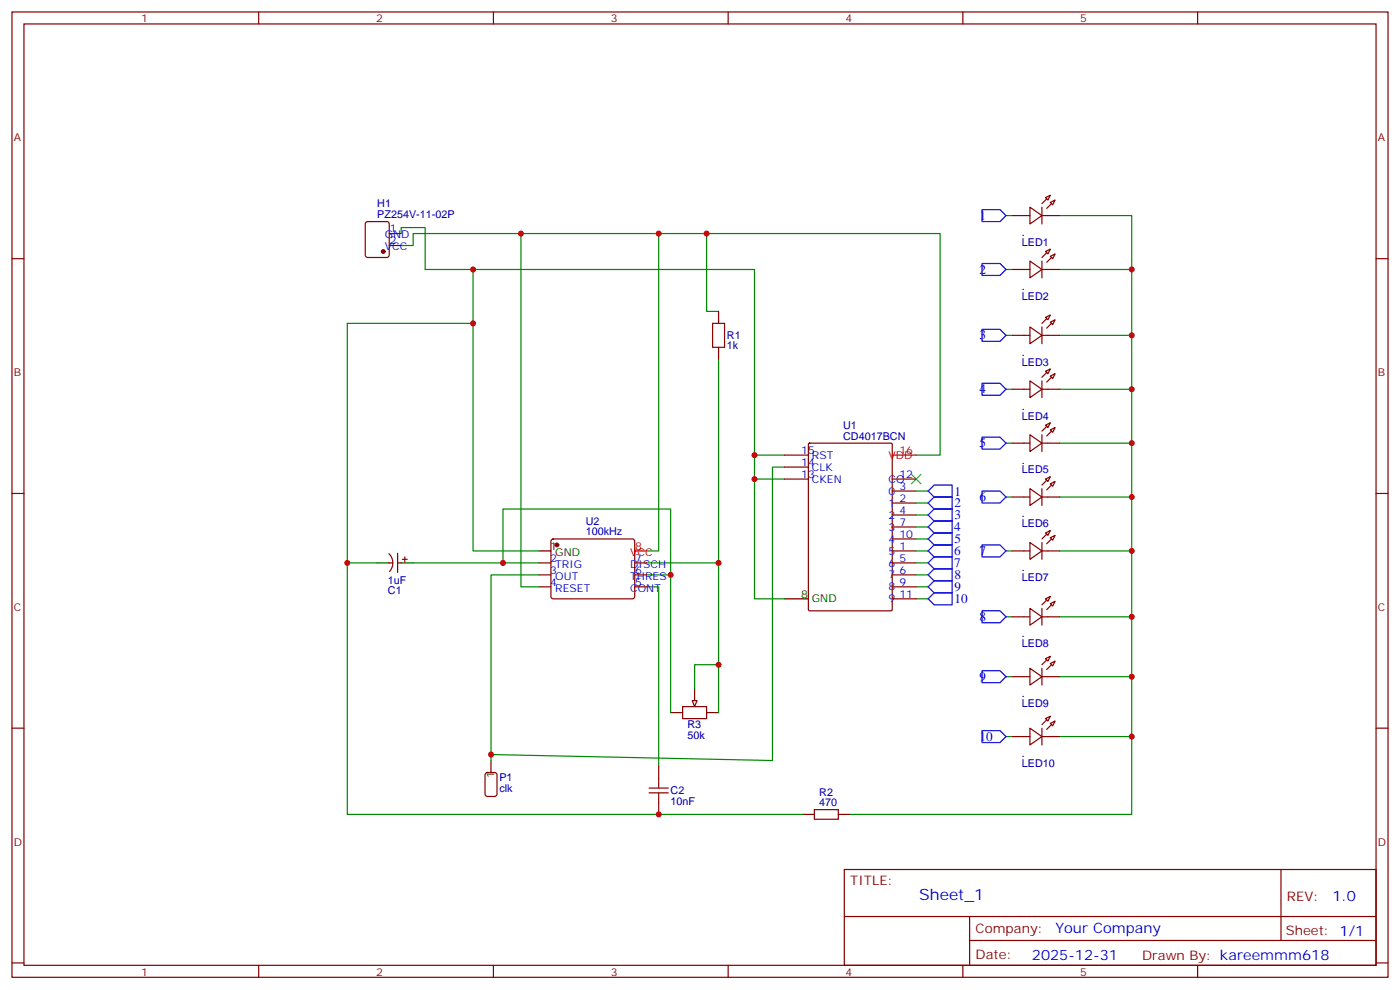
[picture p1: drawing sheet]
<svg xmlns="http://www.w3.org/2000/svg" width="412mm" height="292mm" viewBox="0 0 412 292" stroke-linecap="round" stroke-linejoin="round" font-family="sans-serif">
<g fill="none" stroke="#008700" stroke-width=".35">
<path d="M118.2 72.3h3.5v-3.5h155.2v65.3h-7M125.2 79.4h97v97h8.9M139.3 79.4v82.9h19.4M153.5 68.8v104.1h5.2M194 68.8v93.5h-3.5M208.1 68.8v22.9h3.6M296.3 63.5h1.8M296.3 79.4h1.8M312.2 63.5h21.2v176.4h-82.9M312.2 79.4h21.2M139.3 95.2h-37v70.6M296.3 98.8h1.8"/>
<path d="M312.2 98.8h21.2M211.7 105.8v104.1M296.3 114.7h1.8M312.2 114.7h21.2M222.2 134.1h8.9M231.1 137.6h-3.6v86.4l-82.9-1.8M296.3 130.5h1.8M312.2 130.5h21.2M222.2 141.1h8.9M269.9 158.7h3.5M269.9 155.2h3.5M269.9 151.7h3.5"/>
<path d="M269.9 148.2h3.5M269.9 144.6h3.5M296.3 146.4h1.8M312.2 146.4h21.2M111.1 165.8h-8.8v74.1h134.1M121.7 165.8h37M158.7 169.3h-14.1v54.7M190.5 169.3h7.1v40.6M190.5 172.9h3.5v52.9M190.5 165.8h21.2M269.9 162.3h3.5M269.9 165.8h3.5"/>
<path d="M269.9 176.4h3.5M269.9 172.9h3.5M269.9 169.3h3.5M296.3 162.3h1.8M312.2 162.3h21.2M211.7 195.8h-7.1v7M296.3 199.3h1.8M296.3 181.7h1.8M312.2 199.3h21.2M312.2 181.7h21.2M296.3 217h1.8M312.2 217h21.2"/>
</g>
<g fill="none" stroke="#00f" stroke-width=".35">
<path d="M289.3 61.7h5.3l1.7 1.8-1.7 1.8h-5.3zM289.3 77.6h5.3l1.7 1.8-1.7 1.7h-5.3zM289.3 97h5.3l1.7 1.8-1.7 1.7h-5.3zM289.3 112.9h5.3l1.7 1.8-1.7 1.7h-5.3zM289.3 128.8h5.3l1.7 1.7-1.7 1.8h-5.3zM273.4 148.2l1.8-1.8h5.3v3.5h-5.3zM273.4 155.2l1.8-1.7h5.3v3.5h-5.3zM275.2 142.9h5.3v3.5h-5.3l-1.8-1.8zM275.2 149.9h5.3v3.6h-5.3l-1.8-1.8zM275.2 157h5.3v3.5h-5.3l-1.8-1.8zM289.3 144.6h5.3l1.7 1.8-1.7 1.8h-5.3zM273.4 162.3l1.8-1.8h5.3v3.5h-5.3z"/>
<path d="M275.2 164h5.3v3.6h-5.3l-1.8-1.8zM275.2 167.6h5.3v3.5h-5.3l-1.8-1.8zM275.2 171.1h5.3v3.5h-5.3l-1.8-1.7zM275.2 174.6h5.3v3.6h-5.3l-1.8-1.8zM289.3 160.5h5.3l1.7 1.8-1.7 1.7h-5.3zM289.3 179.9h5.3l1.7 1.8-1.7 1.7h-5.3zM289.3 197.6h5.3l1.7 1.7-1.7 1.8h-5.3zM289.3 215.2h5.3l1.7 1.8-1.7 1.7h-5.3z"/>
</g>
<path d="M268.5 139.7l2.8 2.8M271.3 139.7l-2.8 2.8" fill="none" stroke="#3c3" stroke-width=".35"/>
<g fill="none" stroke="#870000" stroke-width=".35">
<path d="M308 58.2l1.4-.7-.7 1.4zM309.4 59.6l1.4-.7-.7 1.4zM298.1 79.4h5.3M298.1 63.5h5.3M303.4 76.9l3.5 2.5-3.5 2.4zM303.4 61l3.5 2.5-3.5 2.5zM306.9 61v5M306.9 76.9v4.9M306.9 79.4h5.3M306.9 63.5h5.3M308 74.1l1.4-.7-.7 1.4zM309.4 75.5l1.4-.7-.7 1.4z"/>
<path d="M298.1 98.8h5.3M303.4 96.3l3.5 2.5-3.5 2.4zM306.9 96.3v4.9M306.9 98.8h5.3M308 93.5l1.4-.7-.7 1.4zM309.4 94.9l1.4-.7-.7 1.4zM298.1 114.7h5.3M303.4 112.2l3.5 2.5-3.5 2.4zM306.9 112.2v4.9M306.9 114.7h5.3M308 109.4l1.4-.7-.7 1.4zM309.4 110.8l1.4-.7-.7 1.4z"/>
<path d="M298.1 130.5h5.3M303.4 128.1l3.5 2.4-3.5 2.5zM306.9 128.1v4.9M306.9 130.5h5.3M308 125.2l1.4-.7-.7 1.4zM309.4 126.6l1.4-.7-.7 1.5zM298.1 146.4h5.3M303.4 159.8l3.5 2.5-3.5 2.4zM303.4 143.9l3.5 2.5-3.5 2.5zM306.9 143.9v5M306.9 159.8v4.9M306.9 146.4h5.3"/>
<path d="M308 157l1.4-.7-.7 1.4zM308 141.1l1.4-.7-.7 1.4zM309.4 158.4l1.4-.7-.7 1.4zM309.4 142.5l1.4-.7-.7 1.4zM298.1 162.3h5.3M303.4 179.2l3.5 2.5-3.5 2.4zM306.9 179.2v4.9M306.9 162.3h5.3M308 176.4l1.4-.7-.7 1.4zM309.4 177.8l1.4-.7-.7 1.4zM298.1 199.3h5.3M298.1 181.7h5.3"/>
<path d="M303.4 196.8l3.5 2.5-3.5 2.5zM306.9 196.8v5M306.9 199.3h5.3M306.9 181.7h5.3M308 194l1.4-.7-.7 1.4zM309.4 195.4l1.4-.7-.7 1.4zM201.1 208.1h7v3.6h-7zM298.1 217h5.3M303.4 214.5l3.5 2.5-3.5 2.4zM306.9 217h5.3M306.9 214.5v4.9M308 211.7l1.4-.7-.7 1.4z"/>
<path d="M309.4 213.1l1.4-.7-.7 1.4z"/>
</g>
<g fill="#870000" stroke="#870000" stroke-width=".35">
<path d="M308.3 214.8l1.4-1.4z"/>
<path d="M306.9 213.4l1.4-1.4z"/>
<path d="M308.3 197.2l1.4-1.4z"/>
<path d="M306.9 195.8l1.4-1.4z"/>
<path d="M308.3 179.6l1.4-1.4z"/>
<path d="M308.3 176.7l-1.4 1.5z"/>
<path d="M308.3 160.2l1.4-1.5z"/>
<path d="M306.9 158.7l1.4-1.4z"/>
<path d="M308.3 144.3l1.4-1.4z"/>
<path d="M306.9 142.9l1.4-1.4z"/>
<path d="M308.3 128.4l1.4-1.4z"/>
<path d="M306.9 127l1.4-1.4z"/>
<path d="M308.3 112.5l1.4-1.4z"/>
<path d="M306.9 111.1l1.4-1.4z"/>
<path d="M308.3 96.7l1.4-1.5z"/>
<path d="M306.9 95.2l1.4-1.4z"/>
<path d="M308.3 77.3l1.4-1.5z"/>
<path d="M306.9 75.8l1.4-1.4z"/>
<path d="M308.3 61.4l1.4-1.4z"/>
<path d="M306.9 60l1.4-1.4z"/>
</g>
<path d="M197.6 209.9h3.5M204.6 202.8v3.6M208.1 209.9h3.6" fill="none" stroke="#000" stroke-width=".35"/>
<path d="M203.9 206.4h1.4l-.7 1.7z" fill="#f0f0f0" stroke="#870000" stroke-width=".35"/>
<path d="M111.1 165.8h3.6M118.2 165.8h3.5M158.7 162.3h3.6M231.1 176.4h7M144.6 224v3.5M236.4 239.9h3.5M246.9 239.9h3.6" fill="none" stroke="#000" stroke-width=".35"/>
<g fill="none" stroke="#870000" stroke-width=".35">
<path d="M3.5 3.5h405.4v284.4h-405.4zM7.1 7.1h398.2v277.2h-398.2zM76.2 3.5v3.6M145.3 3.5v3.6M214.5 3.5v3.6M283.6 3.5v3.6M352.8 3.5v3.6M3.5 76.2h3.6M107.8 65.5l.5-.2h5.6l.7 .4 .1 9.4-.5 .7h-5.9l-.6-.4-.1-9.4zM114.7 72.3h3.5M114.7 68.8h3.5M405.3 76.2h3.6"/>
<path d="M211.7 91.7v3.5M211.7 102.3v3.5M231.1 134.1h7M231.1 137.6h7M238.2 130.7l.3-.2h24l.3 .2v48.9l-.2 .3h-24.1l-.3-.2zM3.5 145.3h3.6M162.5 159l.5-.3h23.3l.5 .3 .2 .5-.1 16.5-.6 .4-23.6-.1-.4-.6v-16.2zM231.1 141.1h7M262.8 148.2h7.1M262.8 144.6h7.1M262.8 151.7h7.1M262.8 155.2h7.1"/>
<path d="M262.8 158.7h7.1M262.8 141.1h7.1M405.3 145.3h3.6M114.6 163.1a3.8 3.8 0 0 1 .1 5.2M114.7 165.8h1M117.1 163v5.6M117.1 165.8h1.1M118.5 164.7h1.4M119.2 164v1.5M158.7 165.8h3.6M158.7 169.3h3.6M158.7 172.9h3.6"/>
<path d="M187 165.8h3.5M187 169.3h3.5M187 172.9h3.5M262.8 165.8h7.1M262.8 169.3h7.1M262.8 172.9h7.1M262.8 162.3h7.1M262.8 176.4h7.1M3.5 214.5h3.6M405.3 214.5h3.6M143.1 227.7l.5-.2h2.1l.6 .5 .1 5.9-.5 .6-2.3 .1-.7-.5v-5.9zM194 225.8v3.5"/>
<path d="M194 236.4v3.5M239.9 238.5h7v2.8h-7zM248.7 256.1h156.6v28.2h-156.6zM377.3 256.1v20.9M248.7 270h156.5M285.6 277h119.6M285.6 270v14.1M3.5 283.6h3.6M76.2 284.3v3.6M145.3 284.3v3.6M214.5 284.3v3.6M283.6 284.3v3.6"/>
<path d="M352.8 284.3v3.6M405.3 283.6h3.6"/>
</g>
<path d="M209.9 95.2h3.5v7.1h-3.5zM191.2 233.5h5.6M191.2 232.1h5.6M194 229.3v2.8M194 233.5v2.9" fill="none" stroke="#a10000" stroke-width=".35"/>
<g fill="#870000" stroke="#870000" stroke-width=".35">
<circle cx="112.9" cy="74.1" r=".53"/>
<circle cx="164" cy="160.5" r=".53"/>
</g>
<path d="M262.8 134.1h7.1M187 162.3h3.5" fill="none" stroke="#f00" stroke-width=".35"/>
<path d="M118.2 68.8v-1.8h7v12.4M148.2 165.8v-15.9h49.4v19.4" fill="none" stroke="#008700" stroke-width=".35"/>
<g fill="#c00">
<circle cx="211.7" cy="165.8" r=".88"/>
<circle cx="148.2" cy="165.8" r=".88"/>
<circle cx="197.6" cy="169.3" r=".88"/>
<circle cx="139.3" cy="95.2" r=".88"/>
<circle cx="102.3" cy="165.8" r=".88"/>
<circle cx="139.3" cy="79.4" r=".88"/>
<circle cx="211.7" cy="195.8" r=".88"/>
<circle cx="144.6" cy="222.2" r=".88"/>
<circle cx="194" cy="239.9" r=".88"/>
<circle cx="222.3" cy="141.1" r=".88"/>
<circle cx="222.3" cy="134.1" r=".88"/>
<circle cx="333.4" cy="79.4" r=".88"/>
<circle cx="333.4" cy="98.8" r=".88"/>
<circle cx="333.4" cy="114.7" r=".88"/>
<circle cx="333.4" cy="130.5" r=".88"/>
<circle cx="333.4" cy="146.4" r=".88"/>
<circle cx="333.4" cy="162.3" r=".88"/>
<circle cx="333.4" cy="181.7" r=".88"/>
<circle cx="333.4" cy="199.3" r=".88"/>
<circle cx="333.4" cy="217" r=".88"/>
<circle cx="194" cy="68.8" r=".88"/>
<circle cx="208.1" cy="68.8" r=".88"/>
<circle cx="153.5" cy="68.8" r=".88"/>
</g>
<text font-size="4.6" fill="#00f" x="270.8" y="265.1">Sheet_1</text>
<g font-size="4.2" fill="#00f">
<text x="392.5" y="265.4">1.0</text>
<text x="310.9" y="274.9">Your Company</text>
<text x="304" y="282.7">2025-12-31</text>
</g>
<g font-size="3.9" fill="#00f">
<text x="288.6" y="64.7">1</text>
<text x="288.6" y="80.6">2</text>
<text x="288.6" y="100">3</text>
<text x="288.6" y="115.9">4</text>
<text x="288.6" y="131.7">5</text>
<text x="281.2" y="146">1</text>
<text x="281.2" y="149.5">2</text>
<text x="288.6" y="147.6">6</text>
<text x="281.2" y="153">3</text>
<text x="281" y="156.5">4</text>
<text x="281.2" y="160.1">5</text>
<text x="281" y="163.6">6</text>
<text x="281" y="167.1">7</text>
<text x="288.6" y="163.5">7</text>
<text x="281.2" y="170.6">8</text>
<text x="281.2" y="174.2">9</text>
<text x="281.2" y="177.7">10</text>
<text x="288.6" y="182.9">8</text>
<text x="288.6" y="200.5">9</text>
<text x="288.6" y="218.2">10</text>
</g>
<g font-size="3.9" fill="#800">
<text x="250.5" y="260.7">TITLE:</text>
<text x="379.1" y="265.4">REV:</text>
<text x="287.4" y="274.9">Company:</text>
<text x="378.7" y="275.5">Sheet: 1/1</text>
<text x="287.4" y="282.6">Date:</text>
<text x="336.4" y="282.7">Drawn By: kareemmm618</text>
</g>
<g font-size="3.2" fill="#800">
<text x="41.6" y="6.5">1</text>
<text x="110.8" y="6.5">2</text>
<text x="179.9" y="6.5">3</text>
<text x="249.1" y="6.5">4</text>
<text x="318.2" y="6.5">5</text>
<text x="4.1" y="41.6">A</text>
<text x="405.9" y="41.6">A</text>
<text x="4.1" y="110.8">B</text>
<text x="405.9" y="110.8">B</text>
<text x="4.1" y="179.9">C</text>
<text x="405.9" y="179.9">C</text>
<text x="4.1" y="249.1">D</text>
<text x="405.9" y="249.1">D</text>
<text x="41.6" y="287.3">1</text>
<text x="110.8" y="287.3">2</text>
<text x="179.9" y="287.3">3</text>
<text x="249.1" y="287.3">4</text>
<text x="318.2" y="287.3">5</text>
</g>
<g font-size="3.2" fill="#000080">
<text x="111.1" y="64.2">PZ254V-11-02P</text>
<text x="111.1" y="61">H1</text>
<text x="301" y="69.5">.</text>
<text x="301" y="72.4">LED1</text>
<text x="301" y="85.4">.</text>
<text x="301" y="88.3">LED2</text>
<text x="214.1" y="100">R1</text>
<text x="214.1" y="102.9">1k</text>
<text x="301" y="104.8">.</text>
<text x="301" y="107.7">LED3</text>
<text x="301" y="120.6">.</text>
<text x="301" y="123.6">LED4</text>
<text x="248.4" y="129.5">CD4017BCN</text>
<text x="248.4" y="126.4">U1</text>
<text x="301" y="136.5">.</text>
<text x="301" y="139.5">LED5</text>
<text x="172.5" y="154.7">U2</text>
<text x="301" y="152.4">.</text>
<text x="301" y="155.3">LED6</text>
<text x="172.5" y="157.7">100kHz</text>
<text x="114.3" y="172.2">1uF</text>
<text x="301" y="168.3">.</text>
<text x="301" y="171.2">LED7</text>
<text x="114.3" y="175.1">C1</text>
<text x="301" y="187.7">.</text>
<text x="301" y="190.6">LED8</text>
<text x="301" y="205.3">.</text>
<text x="301" y="208.3">LED9</text>
<text x="202.5" y="214.5">R3</text>
<text x="202.5" y="217.7">50k</text>
<text x="301" y="223">.</text>
<text x="301" y="225.9">LED10</text>
<text x="147.1" y="233.3">clk</text>
<text x="147.1" y="230.1">P1</text>
<text x="197.6" y="234">C2</text>
<text x="197.6" y="237">10nF</text>
<text x="241.3" y="237.4">470</text>
<text x="241.3" y="234.4">R2</text>
</g>
<g font-size="3.2" fill="#00f">
<text x="113.3" y="70.2">GND</text>
<text x="114.8" y="72">2</text>
<text x="114.8" y="68.4">1</text>
<text x="113.3" y="73.7">VCC</text>
<text x="236" y="133.7">15</text>
<text x="236" y="137.2">14</text>
<text x="239.2" y="135.1">RST</text>
<text x="236" y="140.8">13</text>
<text x="239.2" y="138.6">CLK</text>
<text x="239.2" y="142.2">CKEN</text>
<text x="261.8" y="142.2">CO</text>
<text x="264.9" y="140.8">12</text>
<text x="261.8" y="149.2">1</text>
<text x="261.8" y="145.7">0</text>
<text x="264.9" y="147.8">2</text>
<text x="264.9" y="144.3">3</text>
<text x="261.8" y="152.8">2</text>
<text x="264.9" y="151.3">4</text>
<text x="264.9" y="154.9">7</text>
<text x="261.8" y="156.3">3</text>
<text x="261.8" y="159.8">4</text>
<text x="264.9" y="161.9">1</text>
<text x="264.9" y="158.4">10</text>
<text x="162.1" y="165.5">2</text>
<text x="163.6" y="167.2">TRIG</text>
<text x="185.7" y="167.2">DISCH</text>
<text x="187.1" y="165.5">7</text>
<text x="261.8" y="163.3">5</text>
<text x="261.8" y="166.9">6</text>
<text x="264.9" y="165.5">5</text>
<text x="162.1" y="169">3</text>
<text x="162.1" y="172.5">4</text>
<text x="163.6" y="170.7">OUT</text>
<text x="185.7" y="170.7">THRES</text>
<text x="187.1" y="172.5">5</text>
<text x="187.1" y="169">6</text>
<text x="261.8" y="170.4">7</text>
<text x="261.8" y="173.9">8</text>
<text x="264.9" y="169">6</text>
<text x="264.9" y="172.5">9</text>
<text x="163.6" y="174.3">RESET</text>
<text x="185.7" y="174.3">CONT</text>
<text x="261.8" y="177.4">9</text>
<text x="264.9" y="176">11</text>
</g>
<g font-size="3.2" fill="#f00">
<text x="261.8" y="135.1">VDD</text>
<text x="264.9" y="133.7">16</text>
<text x="187.1" y="161.9">8</text>
<text x="185.7" y="163.7">VCC</text>
</g>
<g font-size="3.2">
<text x="162.1" y="161.9">1</text>
<text x="163.6" y="163.7">GND</text>
<text x="236" y="176">8</text>
<text x="239.2" y="177.4">GND</text>
<text x="145.7" y="229.3" transform="rotate(-90 145.7 229.3)">1</text>
</g>
</svg>
